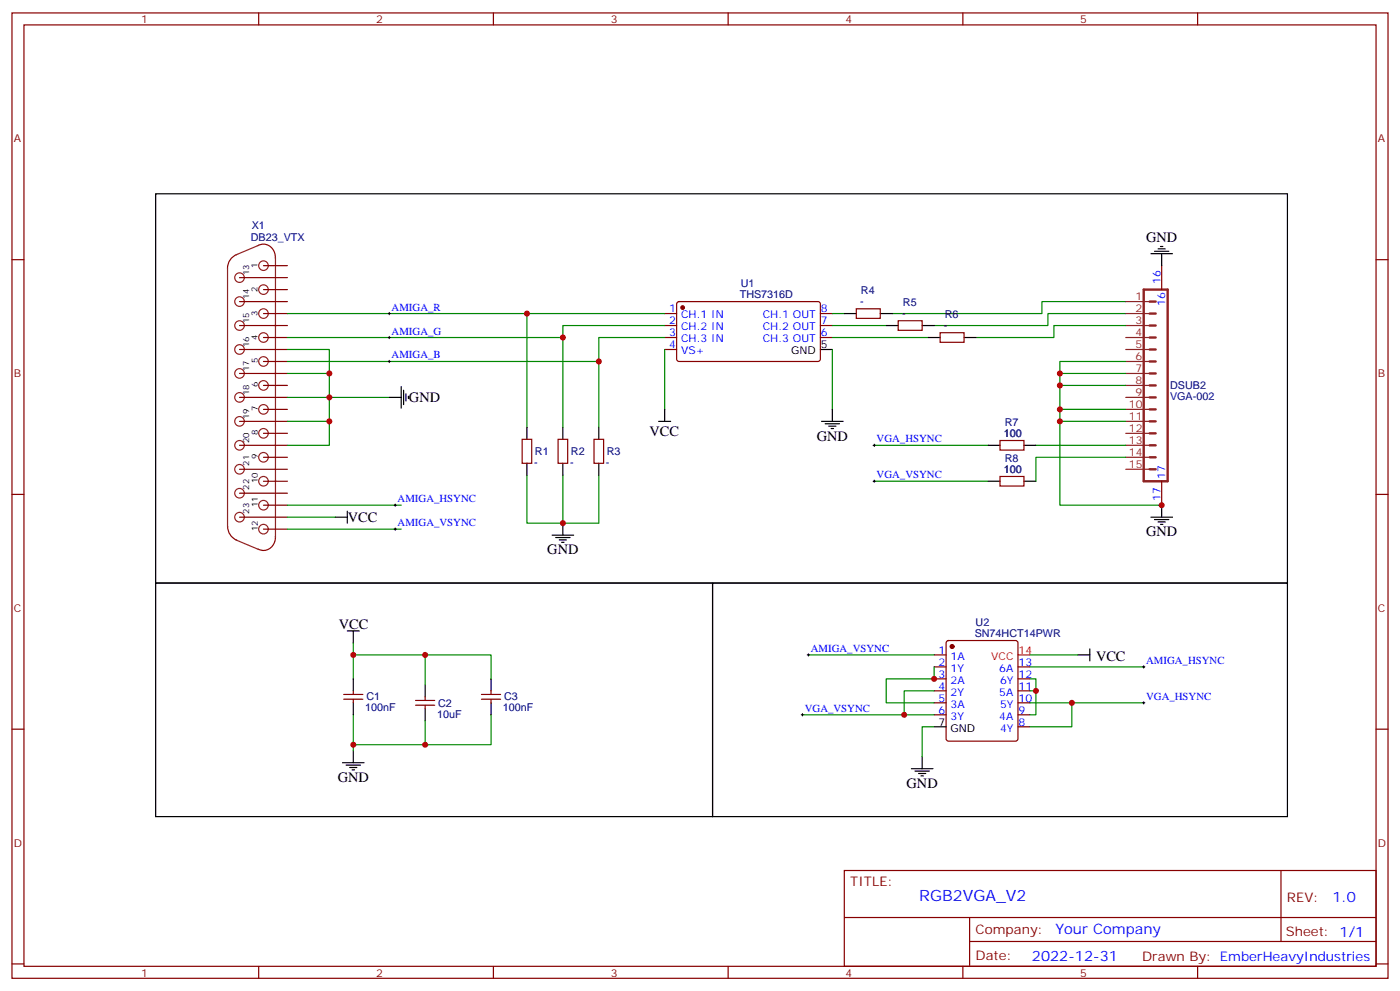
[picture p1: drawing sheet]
<svg xmlns="http://www.w3.org/2000/svg" width="412mm" height="292mm" viewBox="0 0 412 292" stroke-linecap="round" stroke-linejoin="round" font-family="sans-serif">
<g fill="none" stroke="#870000" stroke-width=".35">
<path d="M3.5 3.8h405.4v284.3h-405.4zM7.1 7.3h398.2v277.3h-398.2zM76.2 3.8v3.5M145.3 3.8v3.5M214.5 3.8v3.5M283.6 3.8v3.5M352.8 3.8v3.5M3.5 76.5h3.6M77.6 78.2h7.1M342.2 78.2v7.1M405.3 76.5h3.6M70.6 95.9h14.1"/>
<path d="M70.6 81.8h14.1M70.6 88.8h14.1M77.6 92.4h7.1M77.6 99.4h7.1M77.6 85.3h7.1M195.8 92.4h3.5M195.8 95.9h3.5M195.8 99.4h3.5M199.6 89l.4-.2 41.2 .1 .5 .6-.1 16.5-.7 .5-41.1-.1-.5-.6v-16.3zM241.7 92.4h3.5M241.7 95.9h3.5M241.7 99.4h3.5"/>
<path d="M252.2 90.9h7.1v2.9h-7.1zM264.6 94.5h7v2.8h-7zM276.9 98h7.1v2.8h-7.1zM70.6 102.9h14.1M70.6 110h14.1M70.6 117.1h14.1M77.6 106.5h7.1M77.6 113.5h7.1M195.8 102.9h3.5M70.6 124.1h14.1M70.6 131.2h14.1M70.6 138.2h14.1"/>
<path d="M77.6 120.6h7.1M77.6 127.6h7.1M77.6 134.7h7.1M153.8 129.4h2.8v7.1h-2.8zM164.4 129.4h2.8v7.1h-2.8zM175 129.4h2.8v7.1h-2.8zM294.6 129.8h7v2.8h-7zM3.5 145.6h3.6M70.6 145.3h14.1M70.6 152.3h14.1M77.6 141.7h7.1M77.6 148.8h7.1"/>
<path d="M77.6 155.9h7.1M294.6 140.3h7v2.9h-7zM342.2 141.7v7.1M405.3 145.6h3.6M275.2 192.9h3.5M275.2 196.4h3.5M275.2 200h3.5M278.9 188.9l.5-.2h19.8l.5 .2 .2 .5v28.2l-.3 .5-.4 .2h-19.8l-.5-.2-.2-.5v-28.2zM299.9 196.4h3.5M299.9 200h3.5M3.5 214.8h3.6M101.2 206h5.7"/>
<path d="M101.2 204.5h5.7M104.1 203.5v1M104.1 206v1M122.4 207.7h5.7M122.4 206.3h5.7M125.2 205.2v1.1M125.2 207.7v1.1M141.8 206h5.7M141.8 204.5h5.7M144.6 203.5v1M144.6 206v1M275.2 203.5h3.5"/>
<path d="M275.2 207h3.5M275.2 210.5h3.5M299.9 203.5h3.5M299.9 207h3.5M299.9 210.5h3.5M299.9 214.1h3.5M405.3 214.8h3.6M248.7 256.4h156.6v28.2h-156.6zM377.3 256.4v20.9M248.7 270.2h156.5M285.6 277.3h119.6M285.6 270.2v14.2"/>
<path d="M3.5 283.9h3.6M76.2 284.6v3.5M145.3 284.6v3.5M214.5 284.6v3.5M283.6 284.6v3.5M352.8 284.6v3.5M405.3 283.9h3.6"/>
</g>
<g fill="none" stroke="#000" stroke-width=".35">
<path d="M45.9 57.1h333.3v114.6h-333.3zM339 74.7h6.4M340.1 74h4.2M341.1 73.3h2.2M341.8 72.6h.7M342.2 74.7v3.5M248.7 92.4h3.5M259.3 92.4h3.5M261.1 95.9h3.5M271.6 95.9h3.6M273.4 99.4h3.5M284 99.4h3.5"/>
<path d="M114.7 117.1h3.5M118.2 113.9v6.3M118.9 114.9v4.3M119.6 116v2.1M120.3 116.7v.7M241.7 102.9h3.5M155.2 125.9v3.5M155.2 136.5v3.5M165.8 125.9v3.5M165.8 136.5v3.5M176.4 125.9v3.5M176.4 136.5v3.5"/>
<path d="M194 124.1h3.6M195.8 120.6v3.5M242 124.1h6.4M243.1 124.8h4.2M244.1 125.5h2.1M244.8 126.2h.7M245.2 120.6v3.5M291 131.2h3.6M301.6 131.2h3.6M98.8 152.3h3.5M102.3 150.6v3.5M162.6 157.6h6.4"/>
<path d="M163.7 158.3h4.2M164.7 159h2.2M165.5 159.7h.7M165.8 154.1v3.5M291 141.7h3.6M301.6 141.7h3.6M339 152.3h6.4M340.1 153h4.2M341.1 153.7h2.2M341.8 154.4h.7M342.2 148.8v3.5M45.9 171.7h164v68.8h-164z"/>
<path d="M209.9 171.7h169.3v68.8h-169.3zM102.3 185.8h3.5M104.1 185.8v3.6M104.1 200v3.5M144.6 200v3.5M317.5 192.9h3.5M321 191.1v3.6M104.1 207v3.5M125.2 201.7v3.5M125.2 208.8v3.5M144.6 207v3.5M275.2 214.1h3.5"/>
<path d="M100.9 224.6h6.3M102 225.4h4.2M103 226.1h2.1M103.7 226.8h.7M104.1 221.1v3.5M268.5 226.4h6.3M269.5 227.1h4.3M270.6 227.8h2.1M271.3 228.5h.7M271.6 222.9v3.5"/>
</g>
<g fill="#870000" stroke="#870000" stroke-width=".35">
<circle cx="201.1" cy="90.6" r=".53"/>
<circle cx="280.5" cy="190.4" r=".53"/>
</g>
<path d="M69.8 75a4.4 4.4 0 0 0-2.8 4.1M76 72.3a3.5 3.5 0 0 1 3.7 .3 3.5 3.5 0 0 1 1.4 3.5M67.1 155a4.4 4.4 0 0 0 2.7 4.1M81.1 158a3.6 3.6 0 0 1-5.1 3.7" fill="none" stroke="#900" stroke-width=".35"/>
<g fill="none" stroke="#8c2424" stroke-width=".35">
<path d="M67 79v76.2M76.2 72.2l-6.7 2.9M81.1 75.8v82.5M331.6 88.8h7.1M331.6 92.4h7.1M331.6 95.9h7.1M331.6 99.4h7.1M331.6 102.9h7.1M331.6 106.5h7.1M331.6 110h7.1M331.6 113.5h7.1M331.6 117.1h7.1"/>
<path d="M331.6 120.6h7.1M331.6 124.1h7.1M331.6 127.6h7.1M331.6 131.2h7.1M331.6 134.7h7.1M331.6 138.2h7.1M69.5 159l6.7 2.9"/>
<circle cx="77.6" cy="78.2" r="1.41"/>
<circle cx="70.6" cy="95.9" r="1.41"/>
<circle cx="70.6" cy="81.8" r="1.41"/>
<circle cx="70.6" cy="88.8" r="1.41"/>
<circle cx="77.6" cy="85.3" r="1.41"/>
<circle cx="77.6" cy="92.4" r="1.41"/>
<circle cx="77.6" cy="99.4" r="1.41"/>
<circle cx="70.6" cy="117.1" r="1.41"/>
<circle cx="70.6" cy="102.9" r="1.41"/>
<circle cx="70.6" cy="110" r="1.41"/>
<circle cx="77.6" cy="113.5" r="1.41"/>
<circle cx="77.6" cy="106.5" r="1.41"/>
<circle cx="70.6" cy="138.2" r="1.41"/>
<circle cx="70.6" cy="131.2" r="1.41"/>
<circle cx="70.6" cy="124.1" r="1.41"/>
<circle cx="77.6" cy="120.6" r="1.41"/>
<circle cx="77.6" cy="134.7" r="1.41"/>
<circle cx="77.6" cy="127.6" r="1.41"/>
<circle cx="70.6" cy="145.3" r="1.41"/>
<circle cx="70.6" cy="152.3" r="1.41"/>
<circle cx="77.6" cy="141.7" r="1.41"/>
<circle cx="77.6" cy="155.9" r="1.41"/>
<circle cx="77.6" cy="148.8" r="1.41"/>
</g>
<g fill="none" stroke="#008700" stroke-width=".35">
<path d="M84.7 92.4h111.1M155.2 92.4v33.5M165.8 99.4v26.5M195.8 95.9h-30v3.5h-81.1M195.8 99.4h-19.4v7.1h-91.7M245.2 92.4h3.5M245.2 95.9h15.9M245.2 99.4h28.2M331.6 88.8h-24.7v3.6h-44.1M331.6 92.4h-22.9v3.5h-33.5M331.6 95.9h-21.2v3.5h-22.9M84.7 110h12.3v7.1h-12.3"/>
<path d="M84.7 102.9h12.3v7.1M114.7 117.1h-17.7v7h-12.3M176.4 106.5v19.4M195.8 102.9v17.7M245.2 102.9v17.7M312.2 110v3.5h19.4M312.2 113.5v7.1h19.4M331.6 106.5h-19.4v3.5h19.4M97 124.1v7.1h-12.3M155.2 140v14.1h21.2v-14.1M165.8 140v14.1M257.5 131.2h33.5"/>
<path d="M305.2 131.2h26.4M312.2 120.6v3.5h19.4M312.2 124.1v24.7h30M331.6 134.7h-26.4v7M84.7 148.8h33.5M84.7 155.9h33.5M84.7 152.3h14.1M257.5 141.7h33.5M104.1 192.9h21.1v8.8M104.1 189.4v10.6M125.2 192.9h19.4v7.1M238.1 192.9h37.1"/>
<path d="M275.2 196.4v3.6h-14.1v7h14.1M303.4 200h1.8v3.5h-1.8M303.4 192.9h14.1M303.4 196.4h33.5M104.1 210.5v10.6M125.2 212.3v7.1h-21.1M144.6 210.5v8.9h-19.4M236.4 210.5h29.9M275.2 203.5h-8.9v7h8.9M275.2 214.1h-3.6v8.8M303.4 207h33.5M305.2 203.5v7h-1.8"/>
<path d="M315.7 207v7.1h-12.3"/>
</g>
<g fill="none" stroke="#000" stroke-width=".29">
<path d="M114.3 92.4h.7M114.3 99.4h.7M114.7 92v.7M114.7 99.1v.7M114.3 106.5h.7M114.7 106.1v.7M257.2 131.2h.7M257.5 130.8v.7M116.1 148.8h.7M116.1 155.9h.7M116.4 148.4v.8M116.4 155.5v.7"/>
<path d="M257.2 141.7h.7M257.5 141.4v.7M237.8 192.9h.7M238.1 192.5v.8M336.5 196.4h.8M336.9 196.1v.7M236 210.5h.7M236.4 210.2v.7M336.5 207h.8M336.9 206.7v.7"/>
</g>
<path d="M299.9 192.9h3.5" fill="none" stroke="#f00" stroke-width=".35"/>
<g fill="none" stroke="#8c2424" stroke-width=".71">
<path d="M336.9 85.3h7.1v56.4h-7.1zM338.7 95.9h1.7M338.7 92.4h1.7M338.7 88.8h1.7M338.7 99.4h1.7M338.7 102.9h1.7M338.7 113.5h1.7M338.7 110h1.7M338.7 106.5h1.7M338.7 117.1h1.7M338.7 120.6h1.7M338.7 131.2h1.7"/>
<path d="M338.7 127.6h1.7M338.7 124.1h1.7M338.7 138.2h1.7M338.7 134.7h1.7"/>
</g>
<g fill="#c00">
<circle cx="97" cy="117.1" r=".88"/>
<circle cx="97" cy="124.1" r=".88"/>
<circle cx="104.1" cy="192.9" r=".88"/>
<circle cx="104.1" cy="219.4" r=".88"/>
<circle cx="125.2" cy="219.4" r=".88"/>
<circle cx="125.2" cy="192.9" r=".88"/>
<circle cx="165.8" cy="99.4" r=".88"/>
<circle cx="165.8" cy="154.1" r=".88"/>
<circle cx="275.2" cy="200" r=".88"/>
<circle cx="305.2" cy="203.5" r=".88"/>
<circle cx="315.7" cy="207" r=".88"/>
<circle cx="155.2" cy="92.4" r=".88"/>
<circle cx="176.4" cy="106.5" r=".88"/>
<circle cx="312.2" cy="110" r=".88"/>
<circle cx="312.2" cy="113.5" r=".88"/>
<circle cx="312.2" cy="120.6" r=".88"/>
<circle cx="342.2" cy="148.8" r=".88"/>
<circle cx="312.2" cy="124.1" r=".88"/>
<circle cx="97" cy="110" r=".88"/>
<circle cx="266.3" cy="210.5" r=".88"/>
</g>
<text font-size="4.6" fill="#00f" x="270.8" y="265.4">RGB2VGA_V2</text>
<g font-size="4.2">
<text x="337.6" y="71.4">GND</text>
<text x="120.5" y="118.5">GND</text>
<text x="191.3" y="128.5">VCC</text>
<text x="240.6" y="129.8">GND</text>
<text x="102.5" y="153.8">VCC</text>
<text x="337.6" y="158">GND</text>
<text x="161.2" y="163.3">GND</text>
<text x="99.8" y="185.1">VCC</text>
<text x="322.8" y="194.8">VCC</text>
<text x="99.5" y="230.3">GND</text>
<text x="267.1" y="232.1">GND</text>
</g>
<g font-size="4.2" fill="#00f">
<text x="392.5" y="265.7">1.0</text>
<text x="310.9" y="275.2">Your Company</text>
<text x="304" y="283">2022-12-31</text>
</g>
<g font-size="3.9" fill="#800">
<text x="250.5" y="261">TITLE:</text>
<text x="379.1" y="265.7">REV:</text>
<text x="287.4" y="275.2">Company:</text>
<text x="378.7" y="275.8">Sheet: 1/1</text>
<text x="287.4" y="282.9">Date:</text>
<text x="336.4" y="282.9">Drawn By: EmberHeavyIndustries</text>
</g>
<g font-size="3.2" fill="#800">
<text x="41.6" y="6.8">1</text>
<text x="110.8" y="6.8">2</text>
<text x="179.9" y="6.8">3</text>
<text x="249.1" y="6.8">4</text>
<text x="318.2" y="6.8">5</text>
<text x="4.1" y="41.9">A</text>
<text x="405.9" y="41.9">A</text>
<text x="4.1" y="111.1">B</text>
<text x="405.9" y="111.1">B</text>
<text x="4.1" y="180.2">C</text>
<text x="405.9" y="180.2">C</text>
<text x="4.1" y="249.3">D</text>
<text x="405.9" y="249.3">D</text>
<text x="41.6" y="287.6">1</text>
<text x="110.8" y="287.6">2</text>
<text x="179.9" y="287.6">3</text>
<text x="249.1" y="287.6">4</text>
<text x="318.2" y="287.6">5</text>
</g>
<g font-size="3.2" fill="#000080">
<text x="73.9" y="70.8">DB23_VTX</text>
<text x="74.2" y="67.6">X1</text>
<text x="217.9" y="87.7">THS7316D</text>
<text x="218.2" y="84.4">U1</text>
<text x="253.4" y="89.9">-</text>
<text x="253.6" y="86.7">R4</text>
<text x="265.7" y="93.4">-</text>
<text x="266" y="90.2">R5</text>
<text x="278.3" y="93.7">R6</text>
<text x="278.1" y="96.9">-</text>
<text x="344.7" y="117.8">VGA-002</text>
<text x="344.7" y="114.7">DSUB2</text>
<text x="296" y="125.5">R7</text>
<text x="295.7" y="128.7">100</text>
<text x="157.3" y="137.3">-</text>
<text x="157.6" y="134.1">R1</text>
<text x="167.9" y="137.3">-</text>
<text x="168.2" y="134.1">R2</text>
<text x="178.5" y="137.3">-</text>
<text x="178.8" y="134.1">R3</text>
<text x="296" y="136.1">R8</text>
<text x="295.7" y="139.3">100</text>
<text x="287.4" y="184.3">U2</text>
<text x="287.1" y="187.6">SN74HCT14PWR</text>
<text x="107.6" y="209.5">100nF</text>
<text x="107.9" y="206.3">C1</text>
<text x="129" y="208.1">C2</text>
<text x="148.2" y="209.5">100nF</text>
<text x="148.5" y="206.3">C3</text>
<text x="128.8" y="211.4">10uF</text>
</g>
<g font-size="3.2" fill="#00f">
<text x="341.8" y="83.5" transform="rotate(-90 341.8 83.5)">16</text>
<text x="115.4" y="91.5">AMIGA_R</text>
<text x="197.1" y="95.5">2</text>
<text x="197.1" y="92">1</text>
<text x="200.6" y="93.8">CH.1 IN</text>
<text x="224.7" y="93.8">CH.1 OUT</text>
<text x="241.8" y="92">8</text>
<text x="241.8" y="95.5">7</text>
<text x="343.3" y="90" transform="rotate(-90 343.3 90)">16</text>
<text x="115.4" y="98.5">AMIGA_G</text>
<text x="197.1" y="99.1">3</text>
<text x="200.6" y="100.8">CH.3 IN</text>
<text x="200.6" y="97.3">CH.2 IN</text>
<text x="224.7" y="97.3">CH.2 OUT</text>
<text x="224.7" y="100.8">CH.3 OUT</text>
<text x="241.8" y="99.1">6</text>
<text x="115.4" y="105.6">AMIGA_B</text>
<text x="197.1" y="102.6">4</text>
<text x="200.6" y="104.4">VS+</text>
<text x="258.2" y="130.3">VGA_HSYNC</text>
<text x="258.2" y="140.9">VGA_VSYNC</text>
<text x="343.3" y="141" transform="rotate(-90 343.3 141)">17</text>
<text x="117.1" y="147.9">AMIGA_HSYNC</text>
<text x="341.8" y="147.5" transform="rotate(-90 341.8 147.5)">17</text>
<text x="117.1" y="155">AMIGA_VSYNC</text>
<text x="238.8" y="192">AMIGA_VSYNC</text>
<text x="276.5" y="192.5">1</text>
<text x="276.5" y="196.1">2</text>
<text x="280" y="194.3">1A</text>
<text x="280" y="197.8">1Y</text>
<text x="294.4" y="197.8">6A</text>
<text x="300" y="196.1">13</text>
<text x="337.6" y="195.5">AMIGA_HSYNC</text>
<text x="276.5" y="199.6">3</text>
<text x="276.5" y="203.1">4</text>
<text x="280" y="201.4">2A</text>
<text x="294.6" y="201.4">6Y</text>
<text x="300" y="203.1">11</text>
<text x="300" y="199.6">12</text>
<text x="237.1" y="209.7">VGA_VSYNC</text>
<text x="276.5" y="206.7">5</text>
<text x="280" y="204.9">2Y</text>
<text x="280" y="208.4">3A</text>
<text x="294.4" y="204.9">5A</text>
<text x="294.6" y="208.4">5Y</text>
<text x="300" y="206.7">10</text>
<text x="337.6" y="206.1">VGA_HSYNC</text>
<text x="276.5" y="210.2">6</text>
<text x="280" y="211.9">3Y</text>
<text x="294.4" y="211.9">4A</text>
<text x="294.6" y="215.5">4Y</text>
<text x="300" y="213.7">8</text>
<text x="300" y="210.2">9</text>
</g>
<g font-size="3.2" fill="#8d2323">
<text x="334.5" y="88.5">1</text>
<text x="334.5" y="92">2</text>
<text x="334.5" y="95.5">3</text>
<text x="334.5" y="99.1">4</text>
<text x="334.5" y="102.6">5</text>
<text x="334.5" y="106.1">6</text>
<text x="334.5" y="109.6">7</text>
<text x="334.5" y="113.2">8</text>
<text x="334.5" y="116.7">9</text>
<text x="332.5" y="120.2">10</text>
<text x="332.5" y="123.8">11</text>
<text x="332.5" y="127.3">12</text>
<text x="332.5" y="130.8">13</text>
<text x="332.5" y="134.3">14</text>
<text x="332.5" y="137.9">15</text>
</g>
<g font-size="3.2">
<text x="233.1" y="104.4">GND</text>
<text x="241.8" y="102.6">5</text>
<text x="276.5" y="213.7">7</text>
<text x="280" y="215.5">GND</text>
</g>
<g font-size="3.2" fill="#f00">
<text x="292" y="194.3">VCC</text>
<text x="300" y="192.5">14</text>
</g>
<g font-size="2.5">
<text x="73.4" y="81.1" transform="rotate(-90 73.4 81.1)">13</text>
<text x="75.9" y="79" transform="rotate(-90 75.9 79)">1</text>
<text x="73.4" y="88.1" transform="rotate(-90 73.4 88.1)">14</text>
<text x="75.8" y="86" transform="rotate(-90 75.8 86)">2</text>
<text x="73.4" y="95.2" transform="rotate(-90 73.4 95.2)">15</text>
<text x="75.8" y="93.1" transform="rotate(-90 75.8 93.1)">3</text>
<text x="75.8" y="100.1" transform="rotate(-90 75.8 100.1)">4</text>
<text x="73.4" y="102.2" transform="rotate(-90 73.4 102.2)">16</text>
<text x="75.9" y="107" transform="rotate(-90 75.9 107)">5</text>
<text x="73.4" y="109.3" transform="rotate(-90 73.4 109.3)">17</text>
<text x="73.4" y="116.3" transform="rotate(-90 73.4 116.3)">18</text>
<text x="75.9" y="114" transform="rotate(-90 75.9 114)">6</text>
<text x="73.4" y="123.4" transform="rotate(-90 73.4 123.4)">19</text>
<text x="75.9" y="121.1" transform="rotate(-90 75.9 121.1)">7</text>
<text x="73.4" y="130.5" transform="rotate(-90 73.4 130.5)">20</text>
<text x="75.9" y="128.1" transform="rotate(-90 75.9 128.1)">8</text>
<text x="73.4" y="137.2" transform="rotate(-90 73.4 137.2)">21</text>
<text x="75.9" y="135.2" transform="rotate(-90 75.9 135.2)">9</text>
<text x="75.9" y="142.2" transform="rotate(-90 75.9 142.2)">10</text>
<text x="73.4" y="144.2" transform="rotate(-90 73.4 144.2)">22</text>
<text x="75.9" y="149.3" transform="rotate(-90 75.9 149.3)">11</text>
<text x="73.4" y="151.3" transform="rotate(-90 73.4 151.3)">23</text>
<text x="75.9" y="156.4" transform="rotate(-90 75.9 156.4)">12</text>
</g>
</svg>
